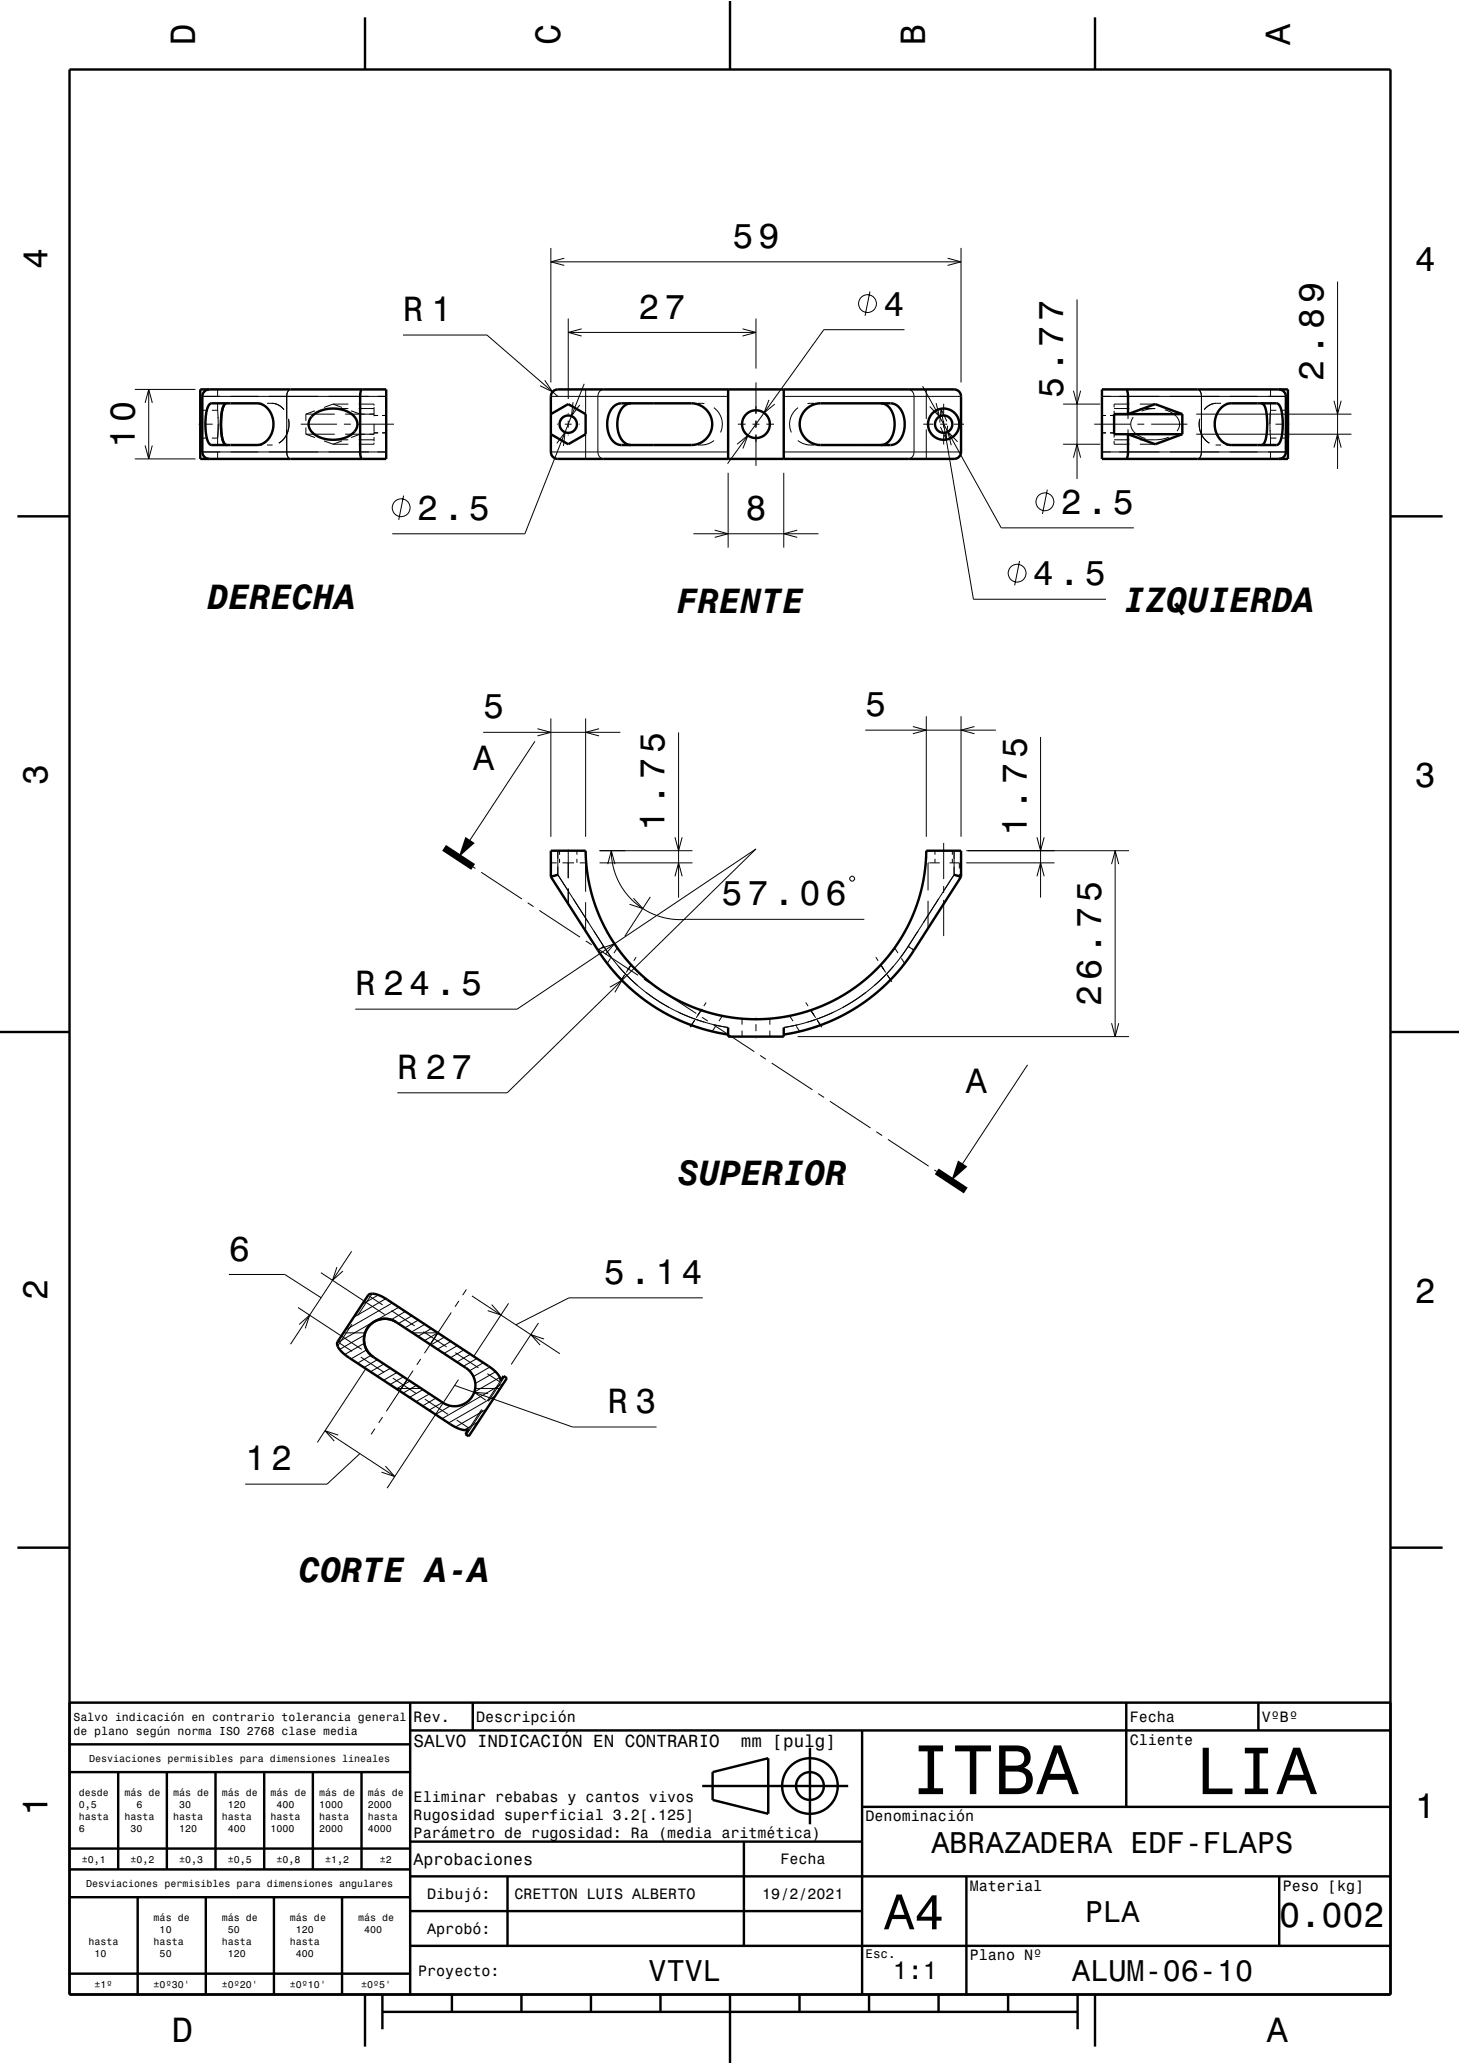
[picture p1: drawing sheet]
<svg xmlns="http://www.w3.org/2000/svg" width="210mm" height="297mm" viewBox="0 0 210 297" stroke-linecap="round" stroke-linejoin="round" font-family="sans-serif">
<g fill="none" stroke="#000" stroke-width=".14">
<path d="M79.2 35.7v19.3M79.2 37.7h59M81.2 37.2l-2 .5 2 .5M136.3 37.2l1.9 .5-1.9 .5M138.2 35.7v19.3M19.4 56h8.7M20.9 58l.5-2 .5 2M21.4 56v10M29.1 57h26.5M29.1 57v3.3M29.6 59h-.8v1M30.1 56a1 1 0 0 0-1 1"/>
<path d="M30.4 58a1.01 1.01 0 0 0-.7 1.1l-.2 1.8M30.5 59h.8M31.3 59l.1 1.2M31.3 59v.1M31.3 56v1M31.3 58v1M31.4 60l-.1 3M32.6 58l-.3 .3M37.7 58h-.7a2.16 2.16 0 0 1 1.7 1M38.4 58h.7a2.24 2.24 0 0 1 1.7 .9M41.8 56l-.4 .3-.2 .7v8l.2 .7 .4 .3M44 59.6h4.2"/>
<path d="M44 59.6v1M45.3 59.1l-1.3 .5M47.9 58.1h2.2M47.9 58.8h2.2M47.9 58.1l-1.3 .5M47.9 58.1l1.3 .5M49.6 59.6h4.2M51.6 58.1h2.2v.3M51.6 58.8h2.2M51.8 58.7v.9l-1.3-.5M52.1 56a.96 .96 0 0 0-.3 1v.9M53.8 59.8h.6"/>
<path d="M53.8 58.6v1.3M55 59.8h.6M58 48.2h12l10.2 8.8M78.4 54.7l1.1 1.7-1.8-.9M79.2 57h25.5M81.7 45.8v11.6M81.7 59.4v.1M81.7 47.8h27M82.4 57.9l-.2 2 1.2-1.6M83.7 47.3l-2 .5 2 .6M84 55.2l-8.5 21.6h-19.1M84.2 56v4.3"/>
<path d="M86.8 56a.93 .93 0 0 0-.8 1v8.3a.88 .88 0 0 0 .8 .7M99.5 58h.4M100.4 58l.9 .1M102.7 58.7a2.93 2.93 0 0 1 .9 3.5M106.8 47.3l1.9 .5-1.9 .6M108.7 45.8v7.2M108.7 55v4.5M110.6 57.5l-.7 1.9 1.5-1.3M112.7 57h25.5M114.8 58.7a2.92 2.92 0 0 0-1 3.5M117.1 58l-.9 .1M117.5 58h.5"/>
<path d="M125.1 41.9l-.7 3.5M130.1 47.4h-11.6l-13.8 19.3M130.6 56h.1a.95 .95 0 0 1 .8 1l-.1 8.4a.88 .88 0 0 1-.8 .6M132.7 55.6l11.3 20.4h19.1M133.2 56v4.3M134.6 58l.5 1.9-1.4-1.4M135.4 58.8l4.6 27.4h19.1M135.7 58.1v1.4M152.9 58.1h5.3M154.4 56.2l.5 1.9 .5-1.9M154.9 43.1v25.8M158.5 57h26.5"/>
<path d="M158.5 59.8h.6M159.7 59.8h.5M160.2 58.8h2.3M160.2 59.1v.5M162 56a.94 .94 0 0 1 .2 1v3.3M162.5 58.1h-2.3v.5M164 58.8h2.2l-1 .1-1 .3M164 58.1h2.2M167.5 59a2.4 2.4 0 0 1 2.2 2.2l-.4 .8M172.1 59.6h22.3M172.3 56l.4 .4 .1 .6v8.1l-.2 .7-.3 .2M175.6 58h-.7a2.24 2.24 0 0 0-1.7 .9"/>
<path d="M176.4 58h.7a2.16 2.16 0 0 0-1.7 1M181.8 58.3a4.9 4.9 0 0 1 .5 2.5M182.7 59v3.1M182.7 59v2M182.7 56v1M182.7 58v1M182.7 59h.9M183.6 58a1.02 1.02 0 0 1 .7 1.1l.2 1.8M183.9 56h.1a1.01 1.01 0 0 1 1 1M184.4 59h.9M185 57v3.3M191.9 57.7l.5 1.9 .5-1.9"/>
<path d="M192.4 40.5v27M19.4 66h8.7M20.9 64.1l.5 1.9 .5-1.9M28.5 61h.1M28.8 62.7v.3h.8M28.8 61v1.3M29.1 65a1 1 0 0 0 1 1M29.1 65h26.5M29.1 61.8v3.2M29.6 61h1M29.6 62.3a1.82 1.82 0 0 0 .8 1.7M30.5 63h.8"/>
<path d="M31.3 63v1M31.3 65v1M31.4 61l-.1 2M31.6 61h.1M37 64h.7M38.4 64h.8M39.3 60.3a3.2 3.2 0 0 1-1.5 3.5M41.5 60.3a3.2 3.2 0 0 1-1.4 3.5M43.3 61h5.2M44 62.5h4.2M44 62.5l1.3 .5M44 61.5v1"/>
<path d="M46.6 63.4l1.3 .5M47.9 63.9h2.2M47.9 63.3h2.2M49.2 63.4l-1.3 .5M49.5 61h1M50.5 63l1.3-.5v.8M51.5 61h5.2M51.6 63.3h2.2M51.8 64.2v.8a1.06 1.06 0 0 0 .3 1M53.8 63.7v.2h-2.2M53.8 61v1.5h-4.2M53.8 62.3h.6"/>
<path d="M53.8 62.9v.6M55 62.3h.6M58.1 71.3l-.7 3.5M79.2 65h25.5M80.1 63.8l1.2-1.6-.3 2M80.1 61h.1M81.2 61h1M81.7 60.5v1M81.7 62.5v.2M83.2 61h.2M84.2 61.8v4.2M99.5 64h.4"/>
<path d="M99.7 76.8h18M102.7 63.4l-1.1 .5-1.2 .1M102.8 76.3l1.9 .5-1.9 .5M104.7 68v10.8M106 63.9l1.6-1.2-.7 1.8M106.1 61h1.1M108.2 61h1M108.7 60.5v1M108.7 62.5v4.5M110.2 61h1.1M112.7 68v10.8M112.7 65h25.5"/>
<path d="M114.7 76.3l-2 .5 2 .5M114.8 63.4l1.1 .5 1.2 .1M117.5 64h.5M132.8 61h1.4M133.2 61.8v4.2M135.2 61h1M135.7 60.5v1M135.7 62.5v1.5M136.2 60.6l-.8-1.8-.2 2M136.3 61.3l-.2 2-.8-1.9M137.2 61h1.5M137.7 63.6l-1.4-1.5 .5 2"/>
<path d="M150.6 70.5l-.7 3.5M152.9 63.9h5.3M154.4 65.9l.5-2 .5 2M157.4 61h5.2M158.5 65h26.5M158.5 62.3h.6M159.7 62.3h.5M160.2 63.4v.5h2.3M160.2 63.3h2.3M160.9 62.5h-.7v.5M161.6 62.5h.6M162.2 61.8v3.2a1.04 1.04 0 0 1-.2 1"/>
<path d="M163 60a1.75 1.75 0 0 0 .9 2.7l.9 .4M163.6 61h1M164 63.9h2.2M165.6 61h5.2M168.1 62.9l-1.4 .4h-2.7M172.1 62.5h22.3M172.6 60.3a3.2 3.2 0 0 0 1.3 3.5M174.8 60.3a3.2 3.2 0 0 0 1.4 3.5M174.9 64h.7M177 64h-.6M182.2 62.3a1.93 1.93 0 0 1-.7 1.7h-.1M182.4 61h.1"/>
<path d="M182.7 61.9v1.1M182.7 62.9v.1M182.7 63v1M182.7 65v1M182.7 63h.9M183.5 61h1M184.4 63h.9M184.4 62.3a1.8 1.8 0 0 1-.7 1.7h-.1M185 61.8v3.2M185 65l-.1 .1a1 1 0 0 1-1 .9M185.5 61h.1M191.9 64.4l.5-1.9 .5 1.9"/>
<path d="M146.6 80.7l-.7 3.5M69.5 105.4h19.7M76.9 106.7l-10.9 16.7M77.3 104.9l1.9 .5-1.9 .5M79.2 103.4v17M84.2 103.4v17M86.2 104.9l-2 .5 2 .5M97.6 105.4v23.8M124.5 105.1h18.7M131.3 104.5l1.9 .6-1.9 .5M133.2 103.1v17.3M138.2 103.1v17.3"/>
<path d="M140.2 104.5l-2 .6 2 .5M149.7 106v23.2M68.1 124.7l.3 .3M69.2 125.5l5.9 3.9M75.9 129.9l.8 .6M77.6 131l5.8 3.8M79.2 124.2h.9M79.6 126.1l-.4 .1M80.2 122.4v3.5M80.2 125.9l6.6 10.3M80.2 125.9l-.3 .1M80.5 122.4v.6"/>
<path d="M80.5 123.6v.6M80.9 124.2h1.7M81.7 122.2v4.2M81.7 127.9v2.2M83 122.4v.6M83 123.6v.6M83.4 124.2h.8v4.1M84.2 129.8v4.2M84.3 135.4l.8 .5M85.9 136.5l5.9 3.8M86.2 124.2h13.4M86.2 122.4h13.4"/>
<path d="M86.5 136.5l1.9-.7-1.3 1.5M86.8 136.2l1.2 1.6M86.8 136.2l1.6 2.2 2.2 2.4 2.1 1.8 2 1.5 2.4 1.3 2.5 1.1 2.7 .8 2.4 .6-1.9-.4M86.8 136.2l-.8 .5 .3-.2M87.4 124.3l.5-1.9 .5 1.9M87.8 137.9l-.5 .7M87.9 122.4a9.9 9.9 0 0 0 10.9 9.9h25.5M88.8 136.4l-.5 .7M88.9 139l1.2 1.3 1.6 1.5M90.8 138.8l-.7 1.1M91.1 129.3l1.4 1.4-1.9-.6M91.5 137.7l-.3 .6"/>
<path d="M93.5 129.1l-3.6 5.6M97.1 126.1l.5-1.9 .5 1.9M97.1 120.5l.5 1.9 .5-1.9M122.5 126.1h.2l.2 .2v.3l-.2 .2h-.2l-.3-.2v-.3zM126 137.7l.3 .6M126.7 138.8l.7 1.1M128.5 139l-1.3 1.5-1.5 1.3M128.7 136.4l.5 .7M129.6 137.9l.5 .7M130.6 136.2l-1.6 2.2-1.8 2.1-2.1 1.8-2.2 1.6-2.1 1.3-2.8 1.2-2.3 .8-3 .7 2-.4M130.6 136.2l-1.1 1.6M130.6 136.2l.3 .2"/>
<path d="M130.6 136.2l.9 .5-.3-.2M133.5 129.6v4M133.6 124.2h-.1v3.9M133.7 124.2h1.5M134.5 122.4v.6M134.5 123.6v.6M135.7 121.3v5.2M135.7 127.5v1M135.7 129.5v5.2M136.6 124.2h1.4v.8M137 122.4v.6M137 123.6v.6"/>
<path d="M137.2 125.9l-6.6 10.3M137.2 125.9l.4 .1M137.2 122.4v3.5M137.9 126.1l.3 .1M138 125.8v.8M139 124.2h12.7M139 122.4h23.4M149.2 126.1l.5-1.9 .5 1.9M149.2 120.5l.5 1.9 .5-1.9M159.9 124.3l.5-1.9 .5 1.9M160.4 122.4v26.8M51.1 145.2h23.3l34.3-23-35.7 35.1h-15.9"/>
<path d="M87.7 142.1l1.8-1-1.1 1.7M89.5 140.8l-.3 .5M89.8 140.3l-.4 .7M92.6 140.9l.9 .5M92.9 142.8l1.8 1.3 1.5 .9M94.3 142l5.8 3.8M97.6 145.6l1.6 .7 2.1 .8M99.6 147.3l-.3 .5M99.9 146.8l-.4 .7M100.9 145.4l-.8 1.1M101 146.4l.8 .5M101.6 144.3l-.4 .5"/>
<path d="M102.6 147.5l5.9 3.8M102.9 147.7l-.5 .7M103.9 146.2l-.5 .7M106.7 146.6v.8M106.7 148.3v.9M108.7 146.3v.1M108.7 147.4v1M108.7 149.4h.1M109.3 151.9l.9 .5M110.7 146.6v.8M110.7 148.3v.9M111 153l5.9 3.8"/>
<path d="M113.6 146.2l.5 .7M114.5 147.7l.5 .7M114.7 149.2h47.7M115.9 144.3l.3 .5M116.6 145.4l.7 1.1M117.5 146.8l.5 .7M117.7 157.4l.8 .5M117.9 147.3l.3 .5M119.4 158.5l5.8 3.8M119.9 145.7l-1.9 .7-1.9 .7M124.6 142.8l-1.7 1.1-1.7 1.1M127.6 140.3l.5 .7"/>
<path d="M127.9 140.8l.4 .5M147.8 153.2l-11 16.7M159.9 147.2l.5 2 .5-2M126 162.9l.9 .5M127.7 164l5.9 3.8M134.4 168.3l.3 .3M32.9 183.4h8.1l5.2 3.3M42.9 188.1l9.1 6.1M43 190.6l1.5-1.4-.6 1.9M46.2 183.1l9.1 6.1M48.5 182.3l-.7 1.9 1.5-1.3M48.6 193.1h.1"/>
<path d="M48.7 193.2l.1 .1M48.8 193.3l-.2 .5M48.8 193.3l1.8 1.2M49.4 191.8h3.1M50.6 180.1l-8.8 13.3M50.6 190.6l-1.8 2.7M51.9 195.3l3.3 2.2M52.4 193.3l-2.8 1.6M52.4 192.1l-3.6 2.1M52.6 196.9l-6.9 10.6M52.7 194.2l-2.2 1.3M52.9 186.4l.1 .1"/>
<path d="M53.1 186.5l.1 .1M53.2 186.6l-1.8 2.7M53.2 186.6l1.8 1.2M53.4 195l-2 1.2M53.6 186.2l-.4 .4M54.3 195.7l-1.9 1.1M54.4 186.3l-2.3 1.4M55.2 196.3l-1.9 1.1M55.5 186.9l-4.6 2.6M56.2 196.9l-2 1.1M56.3 188.6l3.3 2.2M56.4 187.5l-6.8 3.9"/>
<path d="M56.5 198.3l3.3 2.2M56.9 199.8h3.7M57.1 197.5l-1.9 1.1M57.4 188.1l-8.9 5.1M58 198.1l-1.9 1.1M58.1 199.2h.1M58.3 188.7l-2 1.2M59 198.7l-2 1.1M59.2 189.3l-1.9 1.2M59.3 191.8h3.7M59.4 197.2l-3.8 5.9M59.9 199.3l-1.9 1.2"/>
<path d="M60.2 189.9l-2 1.2M60.5 195.6l-.5 .8M60.8 200l-1.9 1.1M60.9 191.6l3.3 2.2M61.1 190.6l-1.9 1.1M62 191.2l-1.9 1.1M63 191.8l-2 1.1M63 191.8h.1M63.9 192.4l-1.9 1.1M64.9 193l-2 1.1M64.9 188.9l-3.8 5.8M65.4 199.4l17 5.9h12"/>
<path d="M65.5 194.6l3.3 2.2M65.8 193.6l-2 1.2M65.9 198.5l-10.2 15.6M66 187.2l-.5 .8M66.7 194.3l-1.9 1.1M67 196.8h.1M67 196.8a2.99 2.99 0 0 1 1.2 1.6M67.1 185.6l-.5 .8M67.7 194.9l-2 1.1M67.9 186.5l12.6 8.3M68.3 199.9a2.99 2.99 0 0 1-2.7 2.4M68.3 199.8h3.6"/>
<path d="M68.6 195.5l-1.9 1.1M69.5 196.1l-2 1.2M70.1 197.7l1.8 1.1M70.5 196.7l-2.4 1.4M70.7 187.7l1.4 1.5-1.9-.6M71.3 197.4l-2.9 1.7M71.9 198.2l-3.7 2.1M71.9 198.8l-1.8 2.8M72 198.7l-.1 .1M72.4 199l-8.8 5.1M72.6 198.1l-2.4 3.6M73.1 187.6l-5 7.6"/>
<path d="M77.4 190.4l-3.9 5.9M78.2 192.7l-1.8-.7 1.3 1.5M101.1 186.8h-19.3l-7.6 3.8M46.8 205.9l10 6.6M48.6 206.5l-1.8-.6 1.3 1.5M51.8 209.2l-4.8 4.4h-11.7M53.9 205.6l-.5 .8M55 203.9l-.5 .8M55.4 211l1.4 1.5-1.9-.7M61.1 201.3l3.3 2.2M61.8 200.6l-2 1.1M62.7 201.2l-1.9 1.1"/>
<path d="M63.6 201.8l-1.9 1.1M63.7 201.9h.1M63.7 201.9l.4 .2M64.8 202.3l-2.2 1.2M65.7 204.3l1.8 1.2M67.5 205.5l-.1 .2M67.5 206.5l-.2 .1M68.8 204.6l-2 1.2M69.3 202.8l-1.8 2.7M69.4 202.9l-2.3 3.6M70 202.8l-4.5 2.6M70.2 200.5l-2-.2 1.7 1.2"/>
<path d="M71.2 200.9l-6.7 3.9"/>
<circle cx="124.8" cy="43.7" r="1.28"/>
<circle cx="57.7" cy="73.1" r="1.28"/>
<circle cx="150.3" cy="72.2" r="1.28"/>
<circle cx="146.3" cy="82.5" r="1.28"/>
</g>
<g fill="none" stroke="#000" stroke-width=".35">
<path d="M10 10h190v277h-190zM52.5 2.5v7.5M105 0v10M157.5 2.5v7.5M28.8 56h26.8v10h-26.8zM30.1 56a1 1 0 0 0-1 1v8a1 1 0 0 0 1 1M30.1 58.2l.3-.2h6.6a2.95 2.95 0 0 1 2.2 3.9 2.54 2.54 0 0 1-2.2 2.1h-6.6a1.37 1.37 0 0 1-.7-1.3 7.1 7.1 0 0 1 .4-4.5zM32.6 58a.98 .98 0 0 0-.6 1.1 7.9 7.9 0 0 0 .3 4.8l.3 .1a.86 .86 0 0 1-.6-.8 8.5 8.5 0 0 1 .3-4.9M45 59.8a4.7 4.7 0 0 1 6 .2 1.76 1.76 0 0 1-.8 2.7 4.8 4.8 0 0 1-5.4-.6 1.59 1.59 0 0 1 .2-2.3zM52.1 56a.96 .96 0 0 0-.3 1v8a1.06 1.06 0 0 0 .3 1M79.2 59.6l2.5-1.5 2.5 1.5v2.9l-2.5 1.4-2.5-1.4M79.6 56.3l.6-.3h57.1a1 1 0 0 1 .9 1v8.1a1 1 0 0 1-1 .9h-57a1 1 0 0 1-1-1v-8l.1-.3z"/>
<path d="M88.3 58.5l.5-.3 .5-.2h10.2a3 3 0 0 1 2.9 3 3 3 0 0 1-2.9 3h-10.1a2.43 2.43 0 0 1-2-2.5 3.7 3.7 0 0 1 .9-3zM90.8 58a2.24 2.24 0 0 0-1.9 2.2 3.3 3.3 0 0 0 1.4 3.7l.5 .1M104.7 56v10M112.7 56v10M115.9 59a3 3 0 0 1 2.1-1h10.1a2.33 2.33 0 0 1 2 2.4 3.1 3.1 0 0 1-1.6 3.6h-10.5a2.99 2.99 0 0 1-2.7-1.8 2.99 2.99 0 0 1 .6-3.2zM126.7 58a2.24 2.24 0 0 1 1.9 2.2 3.3 3.3 0 0 1-1.4 3.7l-.5 .1M158.5 56h26.8v10h-26.8zM162 56a.94 .94 0 0 1 .2 1v2.6l4-1.5 3.9 1.5M170.1 59.6h-9.9v2.9h9.9M170.1 59.6v2.9M175.6 58.7a2.07 2.07 0 0 1 1.5-.7h6.5a1.02 1.02 0 0 1 .7 1.1 7.6 7.6 0 0 1-.3 4.8l-.4 .1h-6.5a2.93 2.93 0 0 1-2.3-3.8l.3-.7zM181.8 58.3l-.4-.3a.98 .98 0 0 1 .7 1.1 7.9 7.9 0 0 1-.3 4.8l-.4 .1"/>
<path d="M183.9 56h.1a1 1 0 0 1 1 1l-.1 8.1a1 1 0 0 1-1 .9M2.5 74.3h7.5M170.1 62.5l-3.9 1.4-4-1.4v2.5a1.04 1.04 0 0 1-.2 1M200 74.3h7.5M79.2 126.2v-3.8h5l.2 2.5 .4 2.5 .6 2.1 .7 2.2 1.1 2.2 1.3 2.1 1.4 1.8 1.7 1.9 1.7 1.5 2 1.4 1.9 1.2 2.3 1.1 2.3 .8 2.2 .5 2 .3 2.5 .2 2.2-.1 2.8-.4 2.4-.6 2.3-.9 2.3-1 2.1-1.4 1.6-1.2 1.9-1.6 1.5-1.7 1.5-2 1.3-2.1 .9-2.1 .8-2.1 .6-2.4 .4-2.5 .1-2.2h5v3.8M79.2 126.2l7.6 11.8 1.9 2.3 2 1.9 1.5 1.3 1.6 1.2 3.3 1.8 2.1 .9 1.9 .7 3.6 .8M80.2 125.9l-1 .3M137.2 125.9l1 .3M138.2 126.2l-7.4 11.6-1.9 2.3-2.1 2.1-1.6 1.3-1.6 1.2-1.5 .9-2 1-3.5 1.4-1.9 .5-2 .4M0 148.5h10M104.7 147.9v1.3h8v-1.3M200 148.5h10"/>
<path d="M53 186.3a2.42 2.42 0 0 1 2.4 .5l14.9 9.8a3.1 3.1 0 0 1 1.7 2v.1l.4-.7 .5 .3-5.5 8.4-.5-.3 .5-.7-.3 .1a3.5 3.5 0 0 1-2.3-.9l-14.6-9.5a3.2 3.2 0 0 1-1.7-2.1zM57 190.3a3 3 0 0 0-4.2 .8 3 3 0 0 0 .9 4.2l10 6.6a3 3 0 0 0 4.2-.9 3 3 0 0 0-.9-4.2l-5.1-3.3M57 190.3l4.9 3.2M57 190.3a3 3 0 0 0-4.1 .8 3 3 0 0 0 .8 4.2M61.9 193.5h.1M57.5 200.1v.1M2.5 222.7h7.5M200 222.7h7.5M10 245h190M10 255h49M10 251h49M17 255v14"/>
<path d="M24 255v14M31 255v14M38 255v14M45 255v14M52 255v14M59 245v42M59 249h141M68 245v4M101 257h21M102.5 255l8-2v8l-8-2zM116.5 251.5v11M124 249v38"/>
<path d="M162 245v15M181 245v4M10 273h49M10 269h49M10 266h49M19.8 273v14M29.6 273v14M39.4 273v14M49.2 273v14M59 280h141M59 275h65M59 270h141"/>
<path d="M59 265h65M73 270v10M107 265v15M124 260h76M139 270v17M184 270v10M10 284h49M52.5 287v7.5M55 289.5h100M55 287v5M65 287v2.5M75 287v2.5"/>
<path d="M85 287v2.5M95 287v2.5M105 287v10M115 287v2.5M125 287v2.5M135 287v2.5M145 287v2.5M155 287v5M157.5 287v7.5"/>
<circle cx="81.7" cy="61" r="1.25"/>
<circle cx="108.7" cy="61" r="2"/>
<circle cx="135.7" cy="61" r="2.25"/>
<circle cx="135.7" cy="61" r="1.25"/>
<circle cx="116.5" cy="257" r="4"/>
<circle cx="116.5" cy="257" r="2"/>
</g>
<g fill="#000">
<path d="M66.9 120.4l1.4 .9-2.3 2.1z" fill-rule="evenodd"/>
<path d="M99.3 147.3h.3v.4h-.3z" fill-rule="evenodd"/>
<path d="M100.7 145.2h.3v.3h-.3z" fill-rule="evenodd"/>
<path d="M137.8 167l1.3 .9-2.3 2z" fill-rule="evenodd"/>
</g>
<path d="M63.9 122l4.2 2.7M134.7 168.6l4.2 2.7" fill="none" stroke="#000" stroke-width="1" stroke-linecap="butt"/>
<path d="M0 0h210v297h-210" fill="none" stroke="#fff" stroke-width=".14"/>
<text font-size="10.1" x="130.9" y="258.2">ITBA</text>
<text font-size="9.6" x="172" y="258.2">LIA</text>
<text font-size="7.2" x="127.2" y="277.6">A4</text>
<g font-size="5">
<text x="28.1" y="6.5" transform="rotate(-90 28.1 6.5)">D</text>
<text x="80.6" y="6.5" transform="rotate(-90 80.6 6.5)">C</text>
<text x="133.1" y="6.5" transform="rotate(-90 133.1 6.5)">B</text>
<text x="185.6" y="6.5" transform="rotate(-90 185.6 6.5)">A</text>
<text x="105.3" y="35.7">59</text>
<text x="6.8" y="38.7" transform="rotate(-90 6.8 38.7)">4</text>
<text x="203.5" y="39">4</text>
<text x="58" y="46.2">R 1</text>
<text x="91.8" y="45.8">27</text>
<text x="127.1" y="45.4">4</text>
<text x="152.9" y="57.3" transform="rotate(-90 152.9 57.3)">5.77</text>
<text x="190.4" y="54.8" transform="rotate(-90 190.4 54.8)">2.89</text>
<text x="19.4" y="64.4" transform="rotate(-90 19.4 64.4)">10</text>
<text x="60" y="74.8">2.5</text>
<text x="107.2" y="74.8">8</text>
<text x="152.6" y="74">2.5</text>
<text x="29.9" y="87.6">DERECHA</text>
<text x="97.4" y="88.3">FRENTE</text>
<text x="148.6" y="84.2">4.5</text>
<text x="161.7" y="88.1">IZQUIERDA</text>
<text x="69.5" y="103.4">5</text>
<text x="124.5" y="103.1">5</text>
<text x="6.8" y="112.9" transform="rotate(-90 6.8 112.9)">3</text>
<text x="68.1" y="110.8">A</text>
<text x="203.5" y="113.2">3</text>
<text x="95.6" y="119.6" transform="rotate(-90 95.6 119.6)">1.75</text>
<text x="147.7" y="120.3" transform="rotate(-90 147.7 120.3)">1.75</text>
<text x="103.8" y="130.3">57.06</text>
<text x="51.1" y="143.2">R 24.5</text>
<text x="158.4" y="144.8" transform="rotate(-90 158.4 144.8)">26.75</text>
<text x="57.1" y="155.3">R 27</text>
<text x="138.9" y="157.3">A</text>
<text x="97.5" y="170.5">SUPERIOR</text>
<text x="32.9" y="181.4">6</text>
<text x="86.8" y="184.8">5.14</text>
<text x="6.8" y="187.1" transform="rotate(-90 6.8 187.1)">2</text>
<text x="203.5" y="187.4">2</text>
<text x="87.4" y="203.3">R 3</text>
<text x="35.3" y="211.6">12</text>
<text x="43" y="227.7">CORTE A-A</text>
<text x="6.8" y="261.3" transform="rotate(-90 6.8 261.3)">1</text>
<text x="203.5" y="261.6">1</text>
<text x="184" y="277.3">0.002</text>
<text x="24.7" y="293.8">D</text>
<text x="182.2" y="293.8">A</text>
</g>
<g font-size="4.3">
<text x="134" y="266.6">ABRAZADERA EDF-FLAPS</text>
<text x="156.1" y="276.6">PLA</text>
<text x="93.3" y="285.1">VTVL</text>
<text x="154.2" y="285.1">ALUM-06-10</text>
</g>
<text font-size="3.6" x="128.4" y="284.8">1:1</text>
<g font-size="2.5">
<text x="59.5" y="251.4">SALVO INDICACIÓN EN CONTRARIO</text>
<text x="106.6" y="251.4">mm [pulg]</text>
</g>
<text font-size="2.4" x="59.5" y="268.4">Aprobaciones</text>
<g font-size="2.2">
<text x="59.5" y="247.8">Rev.</text>
<text x="68.5" y="247.8">Descripción</text>
<text x="162.5" y="247.8">Fecha</text>
<text x="162.5" y="251.1">Cliente</text>
<text x="181.5" y="247.8">VºBº</text>
<text x="59.5" y="259.3">Eliminar rebabas y cantos vivos</text>
<text x="59.5" y="261.9">Rugosidad superficial 3.2[.125]</text>
<text x="124.5" y="262.1">Denominación</text>
<text x="59.5" y="264.5">Parámetro de rugosidad: Ra (media aritmética)</text>
<text x="112.2" y="268.3">Fecha</text>
<text x="61.4" y="273.3">Dibujó:</text>
<text x="74" y="273.3">CRETTON LUIS ALBERTO</text>
<text x="109.6" y="273.3">19/2/2021</text>
<text x="139.5" y="272.1">Material</text>
<text x="184.5" y="272.1">Peso [kg]</text>
<text x="61.4" y="278.3">Aprobó:</text>
<text x="60.1" y="284.3">Proyecto:</text>
<text x="139.5" y="282.1">Plano Nº</text>
</g>
<text font-size="1.8" x="124.5" y="281.7">Esc.</text>
<g font-size="1.7">
<text x="10.6" y="247.6">Salvo indicación en contrario tolerancia general</text>
<text x="10.6" y="249.6">de plano según norma ISO 2768 clase media</text>
</g>
<g font-size="1.4">
<text x="12.8" y="253.5">Desviaciones permisibles para dimensiones lineales</text>
<text x="11.3" y="258.4">desde</text>
<text x="11.3" y="260.2">0,5</text>
<text x="11.3" y="261.9">hasta</text>
<text x="11.3" y="263.6">6</text>
<text x="17.9" y="258.4">más de</text>
<text x="17.9" y="261.9">hasta</text>
<text x="18.8" y="263.6">30</text>
<text x="19.6" y="260.2">6</text>
<text x="24.9" y="258.4">más de</text>
<text x="24.9" y="261.9">hasta</text>
<text x="25.8" y="260.2">30</text>
<text x="25.8" y="263.6">120</text>
<text x="31.9" y="258.4">más de</text>
<text x="31.9" y="261.9">hasta</text>
<text x="32.8" y="260.2">120</text>
<text x="32.8" y="263.6">400</text>
<text x="38.9" y="258.4">más de</text>
<text x="38.9" y="261.9">hasta</text>
<text x="38.9" y="263.6">1000</text>
<text x="39.8" y="260.2">400</text>
<text x="45.9" y="258.4">más de</text>
<text x="45.9" y="260.2">1000</text>
<text x="45.9" y="261.9">hasta</text>
<text x="45.9" y="263.6">2000</text>
<text x="52.9" y="258.4">más de</text>
<text x="52.9" y="260.2">2000</text>
<text x="52.9" y="261.9">hasta</text>
<text x="52.9" y="263.6">4000</text>
<text x="11.8" y="268">±0,1</text>
<text x="18.8" y="268">±0,2</text>
<text x="25.8" y="268">±0,3</text>
<text x="32.8" y="268">±0,5</text>
<text x="39.8" y="268">±0,8</text>
<text x="46.8" y="268">±1,2</text>
<text x="54.6" y="268">±2</text>
<text x="12.4" y="271.5">Desviaciones permisibles para dimensiones angulares</text>
<text x="12.7" y="279.9">hasta</text>
<text x="13.6" y="281.6">10</text>
<text x="22.1" y="276.4">más de</text>
<text x="22.1" y="279.9">hasta</text>
<text x="23" y="278.2">10</text>
<text x="23" y="281.6">50</text>
<text x="31.9" y="276.4">más de</text>
<text x="31.9" y="279.9">hasta</text>
<text x="32.8" y="278.2">50</text>
<text x="32.8" y="281.6">120</text>
<text x="41.7" y="276.4">más de</text>
<text x="41.7" y="279.9">hasta</text>
<text x="42.6" y="278.2">120</text>
<text x="42.6" y="281.6">400</text>
<text x="51.5" y="276.4">más de</text>
<text x="52.4" y="278.2">400</text>
<text x="13.6" y="286">±1º</text>
<text x="22.1" y="286">±0º30'</text>
<text x="31.9" y="286">±0º20'</text>
<text x="41.7" y="286">±0º10'</text>
<text x="51.9" y="286">±0º5'</text>
</g>
</svg>
